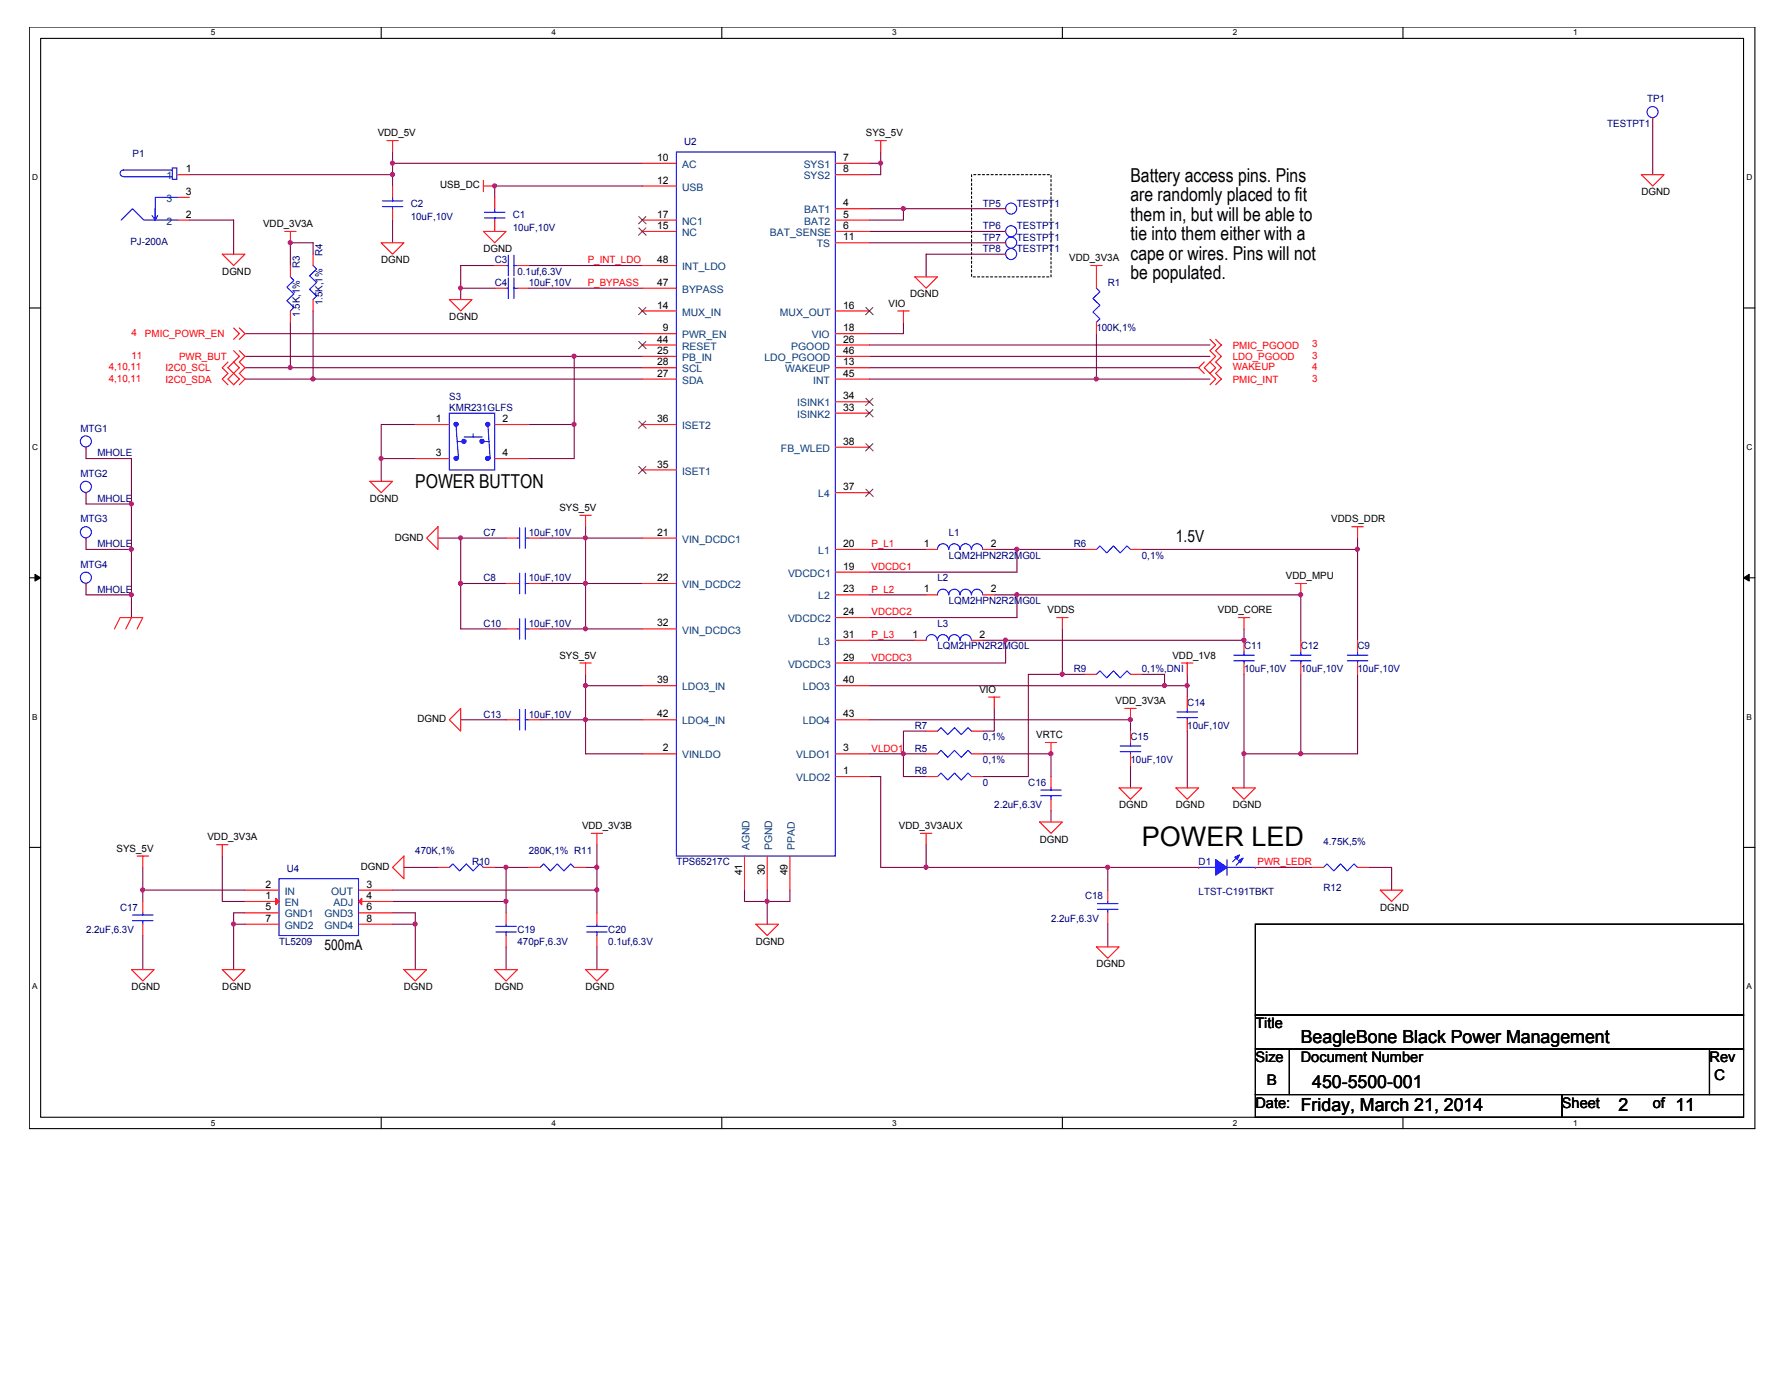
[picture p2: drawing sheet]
<svg xmlns="http://www.w3.org/2000/svg" width="279mm" height="216mm" viewBox="0 0 279 216" stroke-linecap="round" stroke-linejoin="round" font-family="sans-serif">
<path d="M4.6 4.2h270.2v172.5h-270.2zM6.4 6h266.7v168.9h-266.7z" fill="none" stroke="#000" stroke-width=".17"/>
<g fill="#fff">
<path d="M33 4.4h.7v1.4h-.7z"/>
<path d="M33 175.1h.7v1.4h-.7z"/>
</g>
<path d="M59.7 4.2v1.8M59.7 174.9v1.8" fill="none" stroke="#000" stroke-width=".17"/>
<g fill="#fff">
<path d="M86.4 4.4h.7v1.4h-.7z"/>
<path d="M86.4 175.1h.7v1.4h-.7z"/>
</g>
<path d="M113 4.2v1.8M113 174.9v1.8" fill="none" stroke="#000" stroke-width=".17"/>
<g fill="#fff">
<path d="M139.7 4.4h.7v1.4h-.7z"/>
<path d="M139.7 175.1h.7v1.4h-.7z"/>
</g>
<path d="M166.4 4.2v1.8M166.4 174.9v1.8" fill="none" stroke="#000" stroke-width=".17"/>
<g fill="#fff">
<path d="M193.1 4.4h.6v1.4h-.6z"/>
<path d="M193.1 175.1h.6v1.4h-.6z"/>
</g>
<path d="M219.7 4.2v1.8M219.7 174.9v1.8" fill="none" stroke="#000" stroke-width=".17"/>
<g fill="#fff">
<path d="M246.4 4.4h.7v1.4h-.7z"/>
<path d="M246.4 175.1h.7v1.4h-.7z"/>
<path d="M5.1 27.1h.8v1.4h-.8z"/>
<path d="M273.5 27.1h.9v1.4h-.9z"/>
<path d="M5.1 69.3h.8v1.4h-.8z"/>
<path d="M273.5 69.3h.9v1.4h-.9z"/>
</g>
<path d="M4.6 48.2h1.8M273.1 48.2h1.7" fill="none" stroke="#000" stroke-width=".17"/>
<g fill="#fff">
<path d="M5.1 111.5h.8v1.4h-.8z"/>
<path d="M273.5 111.5h.8v1.4h-.8z"/>
</g>
<path d="M4.6 90.5h1.8M273.1 90.5h1.7" fill="none" stroke="#000" stroke-width=".17"/>
<path d="M5.5 89.9l.9 .6-.9 .5zM273.1 90.5l.9-.6v1.1z" fill="#000" stroke="#000" stroke-width=".16"/>
<g fill="#fff">
<path d="M5.1 153.8h.8v1.4h-.8z"/>
<path d="M273.5 153.8h.8v1.4h-.8z"/>
</g>
<path d="M4.6 132.7h1.8M273.1 132.7h1.7M196.6 144.7h76.5v14.2h-76.5zM196.6 158.9h76.5v5.4h-76.5zM196.6 164.3h5.3v7.1h-5.3zM196.6 171.4h48v3.5h-48zM201.9 164.3h65.8v7.1h-65.8zM244.6 171.4h28.5v3.5h-28.5zM267.7 164.3h5.4v7.1h-5.4z" fill="none" stroke="#000" stroke-width=".17"/>
<path d="M152.2 27.3h12.4v16h-12.4z" fill="none" stroke="#000" stroke-width=".17" stroke-dasharray=".3 .3"/>
<g fill="none" stroke="#800040" stroke-width=".17">
<path d="M258.8 18.5v8.8M29.6 27.3h31.9M29.6 34.5h7v5.3M49 39.8v-1.8h-3.5v3.6M61.5 23.8v5.3M61.5 34.5v3.5M61.5 25.6h39.1M100.6 29.1h-23.1v1.8M136.2 25.6h1.7M136.2 38h21.3M136.2 32.7h5.3M136.2 36.2h21.3"/>
<path d="M137.9 23.8v3.5h-1.7M157.5 32.7h-16v1.8h-5.3M157.5 39.8h-12.5v3.5M38.4 52.2h62.2M38.4 55.8h62.2M38.4 57.6h62.2M38.4 59.4h62.2M45.5 50.5v7.1M49 48.7v10.7M72.2 45.1v1.8M77.5 41.6h-5.3v3.5h5.3M82.8 41.6h17.8"/>
<path d="M82.8 45.1h17.8M89.9 55.8v10.7h-7.1M136.2 55.8h53.3M136.2 57.6h51.5M136.2 59.4h53.3M136.2 54h53.3M141.5 50.5v1.7h-5.3M171.7 52.2v7.2M13.5 70v1.8h7.1v24.9M13.5 77.1v1.8h7.1M65 66.5h-5.3v5.3M65 71.8h-5.3v3.6"/>
<path d="M89.9 66.5v5.3h-7.1M13.5 84.2v1.8h7.1M13.5 91.4v1.7h7.1M68.6 84.2h10.7M72.2 84.2v14.3h7.1M72.2 91.4h7.1M84.6 98.5h16M84.6 84.2h16M84.6 91.4h16M91.7 82.5v16M136.2 86h8.8M136.2 93.1h8.8"/>
<path d="M155.7 86h3.6v3.6h-23.1M155.7 93.1h48v7.1M159.3 86h10.6M159.3 93.1v3.6h-23.1M166.4 98.5v7.1M194.8 98.5v1.7h-37.3M212.6 84.2v1.8h-33.8M212.6 86v14.2M72.2 112.7h7.1M84.6 112.7h16M91.7 105.6v12.4h8.9M91.7 107.4h8.9"/>
<path d="M136.2 112.7h40.9v1.8M136.2 100.2h7.1M136.2 107.4h49.7M145 118h-3.5v3.6h3.5M145 114.5h-3.5v3.5h-5.3M153.9 100.2h3.6v3.6h-21.3M153.9 118h10.7v3.6M155.7 110.9v3.6h-1.8M166.4 105.6h-5.3v16h-7.2M166.4 105.6h3.5M177.1 119.8v3.6M178.8 105.6h3.6v1.8"/>
<path d="M185.9 105.6v3.5M185.9 114.5v8.9M194.8 105.6v17.8M203.7 105.6v12.4M212.6 105.6v12.4h-17.8M22.4 139.4h16M22.4 135.8v5.3M34.8 134v7.1h3.6M61.5 139.4h32M63.3 135.8h5.3M77.5 135.8h1.8v5.3M79.3 135.8h3.5"/>
<path d="M93.5 132.2v3.6h-1.8M93.5 135.8v7.1M116.6 139.4v1.7h7.1v-1.7M120.2 139.4v5.3M136.2 121.6h1.7v14.2h7.1v-3.6M145 135.8h42.7M164.6 126.9v1.8M173.5 135.8v3.6M196.6 135.8h8.9M214.4 135.8h3.5v3.6M22.4 146.5v5.3M36.6 144.7h1.8"/>
<path d="M38.4 142.9h-1.8v8.9M61.5 144.7h3.5v7.1M61.5 141.1h17.8M61.5 142.9h3.5v1.8M79.3 141.1v1.8M79.3 148.3v3.5M93.5 148.3v3.5M173.5 144.7v3.6"/>
</g>
<g fill="#f0f" stroke="#f0f" stroke-width=".17">
<circle cx="20.6" cy="93.1" r=".32"/>
<circle cx="20.6" cy="78.9" r=".32"/>
<circle cx="20.6" cy="86" r=".32"/>
<circle cx="93.5" cy="139.3" r=".32"/>
<circle cx="93.5" cy="135.8" r=".32"/>
<circle cx="22.3" cy="139.3" r=".32"/>
<circle cx="164.6" cy="118" r=".32"/>
<circle cx="91.7" cy="98.4" r=".32"/>
<circle cx="61.5" cy="27.3" r=".32"/>
<circle cx="89.9" cy="55.8" r=".32"/>
<circle cx="91.7" cy="112.7" r=".32"/>
<circle cx="91.7" cy="91.3" r=".32"/>
<circle cx="72.1" cy="84.2" r=".32"/>
<circle cx="49" cy="59.3" r=".32"/>
<circle cx="45.5" cy="57.5" r=".32"/>
<circle cx="72.1" cy="45.1" r=".32"/>
<circle cx="203.7" cy="118" r=".32"/>
<circle cx="61.5" cy="25.5" r=".32"/>
<circle cx="77.5" cy="29.1" r=".32"/>
<circle cx="91.7" cy="84.2" r=".32"/>
<circle cx="120.1" cy="141.1" r=".32"/>
<circle cx="45.5" cy="38" r=".32"/>
<circle cx="137.9" cy="25.5" r=".32"/>
<circle cx="212.6" cy="86" r=".32"/>
<circle cx="203.7" cy="93.1" r=".32"/>
<circle cx="159.2" cy="93.1" r=".32"/>
<circle cx="157.5" cy="100.2" r=".32"/>
<circle cx="194.8" cy="118" r=".32"/>
<circle cx="177" cy="112.7" r=".32"/>
<circle cx="145" cy="135.8" r=".32"/>
<circle cx="72.1" cy="91.3" r=".32"/>
<circle cx="91.7" cy="107.3" r=".32"/>
<circle cx="173.5" cy="135.8" r=".32"/>
<circle cx="36.6" cy="144.7" r=".32"/>
<circle cx="65" cy="144.7" r=".32"/>
<circle cx="79.2" cy="141.1" r=".32"/>
<circle cx="79.2" cy="135.8" r=".32"/>
<circle cx="185.9" cy="107.3" r=".32"/>
<circle cx="182.4" cy="107.3" r=".32"/>
<circle cx="194.8" cy="100.2" r=".32"/>
<circle cx="141.5" cy="118" r=".32"/>
<circle cx="159.2" cy="86" r=".32"/>
<circle cx="166.4" cy="105.6" r=".32"/>
<circle cx="141.5" cy="32.7" r=".32"/>
<circle cx="171.7" cy="59.3" r=".32"/>
<circle cx="59.7" cy="71.8" r=".32"/>
<circle cx="89.9" cy="66.4" r=".32"/>
</g>
<g fill="none" stroke="#f00" stroke-width=".17">
<path d="M258.8 18.5h.1M27.9 27.3h1.7M27.9 30.9h1.7M27.9 34.5h1.7M34.8 39.8h3.6l-1.8 1.8zM44.6 36.2h1.8M45.5 36.2v1.8M49 39.8v1.8M59.7 38h3.6l-1.8 1.8zM60.6 22h1.8M61.5 22v1.8M61.5 29.1v1.8"/>
<path d="M61.5 32.7v1.8M75.7 36.2h3.6l-1.8 1.8zM75.7 29.1h1.8M75.7 28.2v1.8M77.5 30.9v1.8M77.5 34.5v1.7M100.6 36.2h5.3M100.6 29.1h5.3M100.6 34.5h5.3M100.6 25.6h5.3M130.8 36.2h5.4M130.8 27.3h5.4"/>
<path d="M130.8 34.5h5.4M130.8 25.6h5.4M130.8 32.7h5.4M130.8 38h5.4M137 22h1.8M137.9 22v1.8M157.5 32.7h.1M157.5 36.2h.1M157.5 38h.1M157.5 39.8h.1M257.1 27.3h3.5l-1.8 1.8zM35.7 56.7l-.9 .9 .9 .9-.9 .9 .9 .8"/>
<path d="M35.7 59.4l.9-.9 .9 .9-.9 .8zM36.6 54.9l.9 .9-.9 .9M36.6 51.3l.9 .9-.9 .9M36.6 56.7l-.9 .9 .9 .9M36.6 56.7l.9 .9-.9 .9M37.5 54.9l.9 .9-.9 .9 .9 .9-.9 .9 .9 .9-.9 .8M37.5 51.3l.9 .9-.9 .9M45.5 41.6v1.7M45.5 48.7v1.8M49 46.9v1.8M70.4 46.9h3.5l-1.7 1.8zM77.5 41.6h1.8"/>
<path d="M77.5 45.1h1.8M81 41.6h1.8M81 45.1h1.8M100.6 48.7h5.3M100.6 41.6h5.3M100.6 45.1h5.3M100.6 52.2h5.3M100.6 54h5.3M100.6 55.8h5.3M100.6 57.6h5.3M100.6 59.4h5.3M130.8 48.7h5.4"/>
<path d="M130.8 52.2h5.4M130.8 54h5.4M130.8 55.8h5.4M130.8 57.6h5.4M130.8 59.4h5.4M140.6 48.7h1.8M141.5 48.7v1.8M143.3 43.3h3.5l-1.8 1.8zM170.8 41.6h1.8M171.7 41.6v3.5M171.7 50.5v1.7M188.6 56.7l-.9 .9 .9 .9"/>
<path d="M189.5 58.5l.9 .9-.9 .8M189.5 56.7l-.9 .9 .9 .9M189.5 56.7l.9 .9-.9 .9M189.5 53.1l.9 .9-.9 .9 .9 .9-.9 .9M190.4 53.1l.9 .9-.9 .9 .9 .9-.9 .9 .9 .9-.9 .9 .9 .9-.9 .8M13.5 77.1h.1M13.5 70h.1M57.9 75.4h3.6l-1.8 1.7zM65 66.5h5.4M65 71.8h5.4M77.5 66.5h5.3M77.5 71.8h5.3"/>
<path d="M100.6 66.5h5.3M100.6 73.6h5.3M130.8 77.1h5.4M130.8 70h5.4M130.8 62.9h5.4M130.8 64.7h5.4M13.5 84.2h.1M13.5 91.4h.1M17.9 98.5l.9-1.8h3.6l-.9 1.8M20.6 96.7l-.9 1.8M66.8 84.2l1.8-1.7v3.5zM79.3 91.4h1.7"/>
<path d="M79.3 84.2h1.7M79.3 98.5h1.7M82.8 91.4h1.8M82.8 84.2h1.8M82.8 98.5h1.8M90.8 80.7h1.8M91.7 80.7v1.8M100.6 91.4h5.3M100.6 84.2h5.3M100.6 98.5h5.3M130.8 96.7h5.4M130.8 86h5.4"/>
<path d="M130.8 89.6h5.4M130.8 93.1h5.4M145 86h1.8M145 93.1h1.8M153.9 86h1.8M153.9 93.1h1.8M165.5 96.7h1.8M166.4 96.7v1.8M169.9 86h1.8M177.1 86h1.7M193.9 96.7h1.8M194.8 96.7v1.8"/>
<path d="M202.8 91.4h1.8M203.7 91.4v1.7M211.7 82.5h1.8M212.6 82.5v1.7M72.2 110.9v3.6l-1.8-1.8zM79.3 112.7h1.7M82.8 112.7h1.8M90.8 103.8h1.8M91.7 103.8v1.8M100.6 112.7h5.3M100.6 118h5.3M100.6 107.4h5.3"/>
<path d="M130.8 103.8h5.4M130.8 112.7h5.4M130.8 118h5.4M130.8 100.2h5.4M130.8 107.4h5.4M143.3 100.2h1.7M145 114.5h1.8M145 118h1.8M152.2 114.5h1.7M152.2 118h1.7M152.2 100.2h1.7M154.8 109.1h1.8"/>
<path d="M155.7 109.1v1.8M163.7 116.2h1.8M164.6 116.2v1.8M169.9 105.6h1.8M176.2 110.9h1.7M177.1 110.9v1.8M177.1 114.5v1.7M177.1 118v1.8M177.1 105.6h1.7M185.1 103.8h1.7M185.9 103.8v1.8M185.9 109.1v1.8"/>
<path d="M185.9 112.7v1.8M194.8 100.2v1.8M194.8 103.8v1.8M203.7 100.2v1.8M203.7 103.8v1.8M212.6 100.2v1.8M212.6 103.8v1.8M21.5 134h1.8M22.4 134v1.8M33.9 132.2h1.8M34.8 132.2v1.8M38.4 139.4h5.3"/>
<path d="M56.1 139.4h5.4M61.5 135.8l1.8-1.8v3.6zM68.6 135.8h1.8M75.7 135.8h1.8M82.8 135.8h1.8M89.9 135.8h1.8M92.6 130.5h1.8M93.5 130.5v1.7M116.6 134v5.4M120.2 134v5.4M123.7 134v5.4M130.8 121.6h5.4"/>
<path d="M144.2 130.5h1.7M145 130.5v1.7M145 121.6h1.8M152.2 121.6h1.7M162.8 128.7h3.6l-1.8 1.8zM164.6 121.6v1.8M164.6 125.1v1.8M173.5 139.4v1.7M175.3 123.4h3.5l-1.7 1.7zM184.2 123.4h3.5l-1.8 1.7zM187.7 135.8h.1M193.1 123.4h3.5l-1.8 1.7z"/>
<path d="M196.6 135.8h.1M205.5 135.8h1.8M212.6 135.8h1.8M216.2 139.4h3.5l-1.8 1.7zM20.6 151.8h3.5l-1.7 1.8zM22.4 141.1v1.8M22.4 144.7v1.8M34.8 151.8h3.6l-1.8 1.8zM38.4 142.9h5.3M38.4 141.1h5.3M38.4 144.7h5.3M56.1 142.9h5.4"/>
<path d="M56.1 141.1h5.4M56.1 144.7h5.4M63.3 151.8h3.5l-1.8 1.8zM77.5 151.8h3.5l-1.7 1.8zM79.3 142.9v1.8M79.3 146.5v1.8M91.7 151.8h3.6l-1.8 1.8zM93.5 142.9v1.8M93.5 146.5v1.8M118.4 144.7h3.5l-1.7 1.8zM171.7 148.3h3.6l-1.8 1.7zM173.5 142.9v1.8"/>
</g>
<g fill="none" stroke="#00f" stroke-width=".17">
<path d="M19 34.5l1.8-1.8 1.7 1.8h5.4M19.4 27.7h7.6M23.8 33.7l.5 .8 .4-.8M27 26.3h.7v1.8h-.7zM27 26.6h-7.6a.49 .49 0 0 0-.6 .5 .49 .49 0 0 0 .5 .5M27.9 30.9h-3.6v3.6v-1.8M59.9 31.5h3.2M59.9 32.3h3.2M61.5 30.9v.6M61.5 32.3v.4M75.9 33.2h3.2M75.9 34.1h3.2"/>
<path d="M77.5 32.7v.5M77.5 34.1v.4M79.6 40v3.2M80.5 40v3.2M105.9 23.8h24.9v110.2h-24.9zM45.5 43.3l.5 .6-1.1 1.1 1.1 1-1.1 1.1 1.1 1-.5 .6M49 41.6l.6 .5-1.1 1.1 1.1 1-1.1 1.1 1.1 1.1-.6 .5M79.3 41.6h.3M79.3 45.1h.3M79.6 43.5v3.2M80.5 41.6h.5M80.5 43.5v3.2"/>
<path d="M80.5 45.1h.5M171.7 45.1l.6 .6-1.1 1 1.1 1.1-1.1 1.1 1.1 1-.6 .6M70.4 64.7h7.1v8.9h-7.1zM71.4 66.8l.4 5M71.6 69.1h.9M72.7 68.4h2.8M74.1 67.9v.5M75.7 69.1h.9M76.4 66.8l.4 5M81 84.2h.4M81 91.4h.4M81 98.5h.4"/>
<path d="M81.4 82.6v3.3M81.4 89.7v3.3M81.4 96.9v3.2M82.3 84.2h.5M82.3 82.6v3.3M82.3 89.7v3.3M82.3 96.9v3.2M82.3 91.4h.5M82.3 98.5h.5M146.8 93.1a.87 .87 0 0 1 .9-.9 .87 .87 0 0 1 .9 .9M146.8 86a.87 .87 0 0 1 .9-.9 .87 .87 0 0 1 .9 .9M148.6 93.1a.87 .87 0 0 1 .9-.9 .87 .87 0 0 1 .8 .9"/>
<path d="M148.6 86a.87 .87 0 0 1 .9-.9 .87 .87 0 0 1 .8 .9M150.4 93.1a.87 .87 0 0 1 .8-.9 .87 .87 0 0 1 .9 .9M150.4 86a.87 .87 0 0 1 .8-.9 .87 .87 0 0 1 .9 .9M152.2 93.1a.87 .87 0 0 1 .8-.9 .87 .87 0 0 1 .9 .9M152.2 86a.87 .87 0 0 1 .8-.9 .87 .87 0 0 1 .9 .9M171.7 86l.6-.5 1 1.1 1.1-1.1 1 1.1 1.1-1.1 .6 .5M81 112.7h.4M81.4 111.1v3.2M82.3 111.1v3.2M82.3 112.7h.5M145 100.2a.87 .87 0 0 1 .9-.8 .87 .87 0 0 1 .9 .8M146.8 114.5l.6-.6 1 1.1 1.1-1.1 1.1 1.1 1-1.1 .6 .6"/>
<path d="M146.8 118l.6-.5 1 1.1 1.1-1.1 1.1 1.1 1-1.1 .6 .5M146.8 100.2a.87 .87 0 0 1 .9-.8 .87 .87 0 0 1 .9 .8M148.6 100.2a.87 .87 0 0 1 .9-.8 .87 .87 0 0 1 .8 .8M150.4 100.2a.87 .87 0 0 1 .8-.8 .87 .87 0 0 1 .9 .8M171.7 105.6l.6-.6 1 1.1 1.1-1.1 1 1.1 1.1-1.1 .6 .6M175.4 116.8h3.3M175.4 117.7h3.3M177.1 116.2v.6M177.1 117.7v.3M184.3 111.5h3.3M184.3 112.4h3.3M185.9 110.9v.6"/>
<path d="M185.9 112.4v.3M193.2 102.6h3.2M193.2 103.5h3.2M194.8 102v.6M194.8 103.5v.3M202.1 102.6h3.2M202.1 103.5h3.2M203.7 102v.6M203.7 103.5v.3M211 102.6h3.2M211 103.5h3.2M212.6 102v.6"/>
<path d="M212.6 103.5v.3M43.7 137.6h12.4v8.9h-12.4zM70.4 135.8l.5-.5 1.1 1.1 1-1.1 1.1 1.1 1.1-1.1 .5 .5M84.6 135.8l.5-.5 1.1 1.1 1.1-1.1 1 1.1 1.1-1.1 .5 .5M146.8 121.6l.6-.6 1 1.1 1.1-1.1 1.1 1.1 1-1.1 .6 .6M163 124.6h3.2M163 123.7h3.2M164.6 123.4v.3M164.6 124.6v.5M187.7 135.8h8.9M192.2 134.6v2.4M194.1 133.9l-1 1"/>
<path d="M194.7 134.4l-1.1 1.1M207.3 135.8l.5-.5 1.1 1.1 1-1.1 1.1 1.1 1.1-1.1 .5 .5M20.8 144.1h3.2M20.8 143.3h3.2M22.4 142.9v.4M22.4 144.1v.6M77.7 145.9h3.2M77.7 145h3.2M79.3 144.7v.3M79.3 145.9v.6M91.9 145.9h3.2M91.9 145h3.2"/>
<path d="M93.5 144.7v.3M93.5 145.9v.6M171.9 142.4h3.2M171.9 141.5h3.2M173.5 141.1v.4M173.5 142.4v.5"/>
<circle cx="258.8" cy="17.5" r=".87"/>
<circle cx="158.4" cy="36.2" r=".87"/>
<circle cx="158.4" cy="38" r=".87"/>
<circle cx="158.4" cy="39.8" r=".87"/>
<circle cx="158.4" cy="32.7" r=".87"/>
<circle cx="13.5" cy="69.1" r=".87"/>
<circle cx="13.5" cy="76.2" r=".87"/>
<circle cx="13.5" cy="83.3" r=".87"/>
<circle cx="13.5" cy="90.4" r=".87"/>
</g>
<g fill="#00f" stroke="#00f" stroke-width=".17">
<path d="M193.9 134.7l.8-.3-.4 .7z" fill-rule="evenodd"/>
<path d="M193.4 134.2l.7-.3-.3 .7z" fill-rule="evenodd"/>
<path d="M190.4 134.6l1.8 1.2-1.8 1.2z" fill-rule="evenodd"/>
<circle cx="71.4" cy="66.4" r=".33"/>
<circle cx="71.4" cy="71.8" r=".33"/>
<circle cx="76.4" cy="71.8" r=".33"/>
<circle cx="76.4" cy="66.4" r=".33"/>
<circle cx="75.5" cy="69.1" r=".33"/>
<circle cx="72.7" cy="69.1" r=".33"/>
</g>
<g fill="#f00" stroke="#f00" stroke-width=".17">
<path d="M43.2 140.6l.5 .5-.5 .5z"/>
<path d="M56.1 141.1l.6-.5v1z"/>
</g>
<g fill="none" stroke="#804000" stroke-width=".16">
<path d="M100 35.7l1.2 1.1M100 33.9l1.2 1.2M101.1 35.7l-1.1 1.1M101.1 33.9l-1.1 1.2M100 48.1l1.2 1.2M100 53.5l1.2 1.1M101.1 48.1l-1.1 1.2M101.1 53.5l-1.1 1.1M135.6 48.1l1.2 1.2M136.7 48.1l-1.1 1.2M100 73l1.2 1.2M100 65.9l1.2 1.2"/>
<path d="M101.1 73l-1.1 1.2M101.1 65.9l-1.1 1.2M135.6 76.6l1.2 1.1M135.6 69.5l1.2 1.1M135.6 62.4l1.2 1.1M135.6 64.1l1.2 1.2M136.7 76.6l-1.1 1.1M136.7 69.5l-1.1 1.1M136.7 62.4l-1.1 1.1M136.7 64.1l-1.1 1.2"/>
</g>
<text font-size="4.2" x="178.8" y="132.5">POWER LED</text>
<g font-size="3">
<text x="177.1" y="28.4">Battery access pins. Pins</text>
<text x="177.1" y="31.5">are randomly placed to fit</text>
<text x="177.1" y="34.5">them in, but will be able to</text>
<text x="177.1" y="37.6">tie into them either with a</text>
<text x="177.1" y="40.6">cape or wires. Pins will not</text>
<text x="177.1" y="43.7">be populated.</text>
<text x="65" y="76.5">POWER BUTTON</text>
</g>
<g font-size="2.8">
<text x="203.7" y="163.2">BeagleBone Black Power Management</text>
<text x="203.7" y="173.9">Friday, March 21, 2014</text>
<text x="205.5" y="170.3">450-5500-001</text>
<text x="253.5" y="173.9">2</text>
<text x="262.4" y="173.9">11</text>
</g>
<text font-size="2.6" x="184.2" y="84.9">1.5V</text>
<g font-size="2.3">
<text x="50.8" y="148.7">500mA</text>
<text x="196.6" y="161">Title</text>
<text x="196.6" y="166.3">Size</text>
<text x="203.7" y="166.3">Document Number</text>
<text x="267.7" y="166.3">Rev</text>
<text x="196.6" y="173.4">Date:</text>
<text x="198.4" y="169.9">B</text>
<text x="244.6" y="173.4">Sheet</text>
<text x="258.8" y="173.4">of</text>
<text x="268.4" y="169.2">C</text>
</g>
<g font-size="1.6" fill="#000080">
<text x="258" y="16">TP1</text>
<text x="107.2" y="22.7">U2</text>
<text x="251.7" y="19.9">TESTPT1</text>
<text x="20.8" y="24.5">P1</text>
<text x="64.3" y="32.3">C2</text>
<text x="64.3" y="34.5">10uF,10V</text>
<text x="80.3" y="34.1">C1</text>
<text x="153.9" y="32.3">TP5</text>
<text x="153.9" y="35.9">TP6</text>
<text x="159.3" y="32.3">TESTPT1</text>
<text x="159.3" y="35.9">TESTPT1</text>
<text x="20.4" y="38.4">PJ-200A</text>
<text x="47" y="41.9" transform="rotate(-90 47 41.9)">R3</text>
<text x="50.5" y="40.1" transform="rotate(-90 50.5 40.1)">R4</text>
<text x="77.5" y="41.2">C3</text>
<text x="80.3" y="36.2">10uF,10V</text>
<text x="153.9" y="37.7">TP7</text>
<text x="153.9" y="39.5">TP8</text>
<text x="159.3" y="37.7">TESTPT1</text>
<text x="159.3" y="39.5">TESTPT1</text>
<text x="50.5" y="47.8" transform="rotate(-90 50.5 47.8)">1.5K,1%</text>
<text x="77.5" y="44.8">C4</text>
<text x="81" y="43">0.1uf,6.3V</text>
<text x="82.8" y="44.8">10uF,10V</text>
<text x="173.5" y="44.8">R1</text>
<text x="47" y="49.6" transform="rotate(-90 47 49.6)">1.5K,1%</text>
<text x="171.7" y="51.9">100K,1%</text>
<text x="70.4" y="62.6">S3</text>
<text x="70.4" y="64.3">KMR231GLFS</text>
<text x="12.6" y="67.6">MTG1</text>
<text x="15.3" y="71.5">MHOLE</text>
<text x="12.6" y="74.7">MTG2</text>
<text x="12.6" y="81.8">MTG3</text>
<text x="15.3" y="78.6">MHOLE</text>
<text x="75.7" y="83.9">C7</text>
<text x="82.8" y="83.9">10uF,10V</text>
<text x="148.6" y="83.9">L1</text>
<text x="12.6" y="88.9">MTG4</text>
<text x="15.3" y="85.7">MHOLE</text>
<text x="148.6" y="87.5">LQM2HPN2R2MG0L</text>
<text x="168.2" y="85.7">R6</text>
<text x="178.8" y="87.5">0,1%</text>
<text x="15.3" y="92.8">MHOLE</text>
<text x="75.7" y="91">C8</text>
<text x="82.8" y="91">10uF,10V</text>
<text x="146.8" y="91">L2</text>
<text x="148.6" y="94.6">LQM2HPN2R2MG0L</text>
<text x="75.7" y="98.1">C10</text>
<text x="82.8" y="98.1">10uF,10V</text>
<text x="146.8" y="98.1">L3</text>
<text x="146.8" y="101.7">LQM2HPN2R2MG0L</text>
<text x="194.8" y="101.7">C11</text>
<text x="203.7" y="101.7">C12</text>
<text x="212.6" y="101.7">C9</text>
<text x="168.2" y="105.2">R9</text>
<text x="178.8" y="105.2">0,1%,DNI</text>
<text x="194.8" y="105.2">10uF,10V</text>
<text x="203.7" y="105.2">10uF,10V</text>
<text x="212.6" y="105.2">10uF,10V</text>
<text x="75.7" y="112.4">C13</text>
<text x="82.8" y="112.4">10uF,10V</text>
<text x="185.9" y="110.6">C14</text>
<text x="143.3" y="114.1">R7</text>
<text x="143.3" y="117.7">R5</text>
<text x="153.9" y="115.9">0,1%</text>
<text x="153.9" y="119.5">0,1%</text>
<text x="177.1" y="115.9">C15</text>
<text x="177.1" y="119.5">10uF,10V</text>
<text x="185.9" y="114.1">10uF,10V</text>
<text x="143.3" y="121.2">R8</text>
<text x="153.9" y="123">0</text>
<text x="161.1" y="123">C16</text>
<text x="155.7" y="126.6">2.2uF,6.3V</text>
<text x="44.9" y="136.5">U4</text>
<text x="65" y="133.7">470K,1%</text>
<text x="73.9" y="135.5">R10</text>
<text x="82.8" y="133.7">280K,1% R11</text>
<text x="105.9" y="135.5">TPS65217C</text>
<text x="187.7" y="135.5">D1</text>
<text x="207.3" y="132.2">4.75K,5%</text>
<text x="18.8" y="142.6">C17</text>
<text x="169.9" y="140.8">C18</text>
<text x="187.7" y="140.1">LTST-C191TBKT</text>
<text x="207.3" y="139.6">R12</text>
<text x="13.5" y="146.1">2.2uF,6.3V</text>
<text x="43.7" y="147.9">TL5209</text>
<text x="81" y="146.1">C19</text>
<text x="81" y="147.9">470pF,6.3V</text>
<text x="95.3" y="146.1">C20</text>
<text x="95.3" y="147.9">0.1uf,6.3V</text>
<text x="164.6" y="144.4">2.2uF,6.3V</text>
</g>
<g font-size="1.6">
<text x="59.2" y="21.3">VDD_5V</text>
<text x="135.6" y="21.3">SYS_5V</text>
<text x="29.1" y="27">1</text>
<text x="68.9" y="29.5">USB_DC</text>
<text x="102.9" y="25.2">10</text>
<text x="102.9" y="28.7">12</text>
<text x="132.1" y="25.2">7</text>
<text x="132.1" y="27">8</text>
<text x="29.1" y="30.5">3</text>
<text x="29.1" y="34.1">2</text>
<text x="41.2" y="35.6">VDD_3V3A</text>
<text x="102.9" y="35.9">15</text>
<text x="102.9" y="34.1">17</text>
<text x="132.1" y="32.3">4</text>
<text x="132.1" y="34.1">5</text>
<text x="132.1" y="35.9">6</text>
<text x="257.1" y="30.6">DGND</text>
<text x="59.7" y="41.2">DGND</text>
<text x="75.7" y="39.5">DGND</text>
<text x="102.9" y="41.2">48</text>
<text x="132.1" y="37.6">11</text>
<text x="167.4" y="40.9">VDD_3V3A</text>
<text x="34.8" y="43">DGND</text>
<text x="102.9" y="44.7">47</text>
<text x="142.6" y="46.6">DGND</text>
<text x="70.4" y="50.1">DGND</text>
<text x="102.9" y="48.3">14</text>
<text x="102.9" y="53.6">44</text>
<text x="103.8" y="51.9">9</text>
<text x="132.1" y="48.3">16</text>
<text x="132.1" y="53.6">26</text>
<text x="132.1" y="51.9">18</text>
<text x="139.2" y="48">VIO</text>
<text x="102.9" y="55.4">25</text>
<text x="102.9" y="57.2">28</text>
<text x="102.9" y="59">27</text>
<text x="132.1" y="55.4">46</text>
<text x="132.1" y="59">45</text>
<text x="132.1" y="57.2">13</text>
<text x="132.1" y="62.5">34</text>
<text x="132.1" y="64.3">33</text>
<text x="68.3" y="66.1">1</text>
<text x="68.3" y="71.4">3</text>
<text x="78.7" y="66.1">2</text>
<text x="78.7" y="71.4">4</text>
<text x="102.9" y="66.1">36</text>
<text x="132.1" y="69.6">38</text>
<text x="102.9" y="73.2">35</text>
<text x="132.1" y="76.7">37</text>
<text x="57.9" y="78.6">DGND</text>
<text x="87.6" y="80">SYS_5V</text>
<text x="102.9" y="83.9">21</text>
<text x="208.5" y="81.8">VDDS_DDR</text>
<text x="61.8" y="84.6">DGND</text>
<text x="132.1" y="89.2">19</text>
<text x="132.1" y="85.6">20</text>
<text x="144.7" y="85.6">1</text>
<text x="155.2" y="85.6">2</text>
<text x="102.9" y="91">22</text>
<text x="132.1" y="92.8">23</text>
<text x="144.7" y="92.8">1</text>
<text x="155.2" y="92.8">2</text>
<text x="201.4" y="90.7">VDD_MPU</text>
<text x="102.9" y="98.1">32</text>
<text x="132.1" y="96.3">24</text>
<text x="132.1" y="99.9">31</text>
<text x="142.9" y="99.9">1</text>
<text x="153.4" y="99.9">2</text>
<text x="164.1" y="96">VDDS</text>
<text x="190.7" y="96">VDD_CORE</text>
<text x="87.6" y="103.1">SYS_5V</text>
<text x="102.9" y="107">39</text>
<text x="132.1" y="107">40</text>
<text x="132.1" y="103.4">29</text>
<text x="183.6" y="103.1">VDD_1V8</text>
<text x="65.4" y="113.1">DGND</text>
<text x="102.9" y="112.3">42</text>
<text x="132.1" y="112.3">43</text>
<text x="153.4" y="108.5">VIO</text>
<text x="174.7" y="110.2">VDD_3V3A</text>
<text x="103.8" y="117.6">2</text>
<text x="132.1" y="117.6">3</text>
<text x="162.3" y="115.6">VRTC</text>
<text x="132.1" y="121.2">1</text>
<text x="32.5" y="131.6">VDD_3V3A</text>
<text x="91.2" y="129.8">VDD_3V3B</text>
<text x="140.8" y="129.8">VDD_3V3AUX</text>
<text x="162.8" y="131.9">DGND</text>
<text x="175.3" y="126.6">DGND</text>
<text x="184.2" y="126.6">DGND</text>
<text x="193.1" y="126.6">DGND</text>
<text x="18.3" y="133.3">SYS_5V</text>
<text x="56.5" y="136.2">DGND</text>
<text x="116.2" y="137" transform="rotate(-90 116.2 137)">41</text>
<text x="119.8" y="137" transform="rotate(-90 119.8 137)">30</text>
<text x="123.3" y="137" transform="rotate(-90 123.3 137)">49</text>
<text x="41.6" y="139">2</text>
<text x="41.6" y="142.5">5</text>
<text x="41.6" y="140.8">1</text>
<text x="57.4" y="142.5">6</text>
<text x="57.4" y="139">3</text>
<text x="57.4" y="140.8">4</text>
<text x="216.2" y="142.6">DGND</text>
<text x="41.6" y="144.3">7</text>
<text x="57.4" y="144.3">8</text>
<text x="118.4" y="147.9">DGND</text>
<text x="20.6" y="155">DGND</text>
<text x="34.8" y="155">DGND</text>
<text x="63.3" y="155">DGND</text>
<text x="77.5" y="155">DGND</text>
<text x="91.7" y="155">DGND</text>
<text x="171.7" y="151.5">DGND</text>
</g>
<g font-size="1.6" fill="#004080">
<text x="26.1" y="28.1">1</text>
<text x="106.8" y="26.3">AC</text>
<text x="106.8" y="29.8">USB</text>
<text x="125.9" y="26.3">SYS1</text>
<text x="125.9" y="28.1">SYS2</text>
<text x="26.1" y="31.6">3</text>
<text x="26.1" y="35.2">2</text>
<text x="106.8" y="35.2">NC1</text>
<text x="126" y="33.4">BAT1</text>
<text x="126" y="35.2">BAT2</text>
<text x="106.8" y="37">NC</text>
<text x="120.6" y="37">BAT_SENSE</text>
<text x="127.9" y="38.7">TS</text>
<text x="106.8" y="42.3">INT_LDO</text>
<text x="106.8" y="45.8">BYPASS</text>
<text x="106.8" y="49.4">MUX_IN</text>
<text x="106.8" y="53">PWR_EN</text>
<text x="122.1" y="49.4">MUX_OUT</text>
<text x="127.1" y="53">VIO</text>
<text x="106.8" y="54.7">RESET</text>
<text x="106.8" y="56.5">PB_IN</text>
<text x="106.8" y="58.3">SCL</text>
<text x="119.7" y="56.5">LDO_PGOOD</text>
<text x="123" y="58.3">WAKEUP</text>
<text x="123.9" y="54.7">PGOOD</text>
<text x="106.8" y="60.1">SDA</text>
<text x="124.9" y="63.6">ISINK1</text>
<text x="124.9" y="65.4">ISINK2</text>
<text x="127.4" y="60.1">INT</text>
<text x="106.8" y="67.2">ISET2</text>
<text x="122.3" y="70.7">FB_WLED</text>
<text x="106.8" y="74.3">ISET1</text>
<text x="128.2" y="77.9">L4</text>
<text x="106.8" y="85">VIN_DCDC1</text>
<text x="128.2" y="86.7">L1</text>
<text x="106.8" y="92.1">VIN_DCDC2</text>
<text x="123.4" y="90.3">VDCDC1</text>
<text x="128.2" y="93.9">L2</text>
<text x="106.8" y="99.2">VIN_DCDC3</text>
<text x="123.4" y="97.4">VDCDC2</text>
<text x="128.2" y="101">L3</text>
<text x="123.4" y="104.5">VDCDC3</text>
<text x="106.8" y="108.1">LDO3_IN</text>
<text x="106.8" y="113.4">LDO4_IN</text>
<text x="125.7" y="108.1">LDO3</text>
<text x="125.7" y="113.4">LDO4</text>
<text x="106.8" y="118.7">VINLDO</text>
<text x="124.7" y="118.7">VLDO1</text>
<text x="124.7" y="122.3">VLDO2</text>
<text x="117.4" y="133.1" transform="rotate(-90 117.4 133.1)">AGND</text>
<text x="120.9" y="133.1" transform="rotate(-90 120.9 133.1)">PGND</text>
<text x="124.5" y="133.1" transform="rotate(-90 124.5 133.1)">PPAD</text>
<text x="44.6" y="140.1">IN</text>
<text x="44.6" y="143.6">GND1</text>
<text x="44.6" y="141.9">EN</text>
<text x="50.8" y="143.6">GND3</text>
<text x="51.9" y="140.1">OUT</text>
<text x="52.3" y="141.9">ADJ</text>
<text x="44.6" y="145.4">GND2</text>
<text x="50.8" y="145.4">GND4</text>
</g>
<g font-size="1.6" fill="#f00">
<text x="92" y="41.2">P_INT_LDO</text>
<text x="92" y="44.8">P_BYPASS</text>
<text x="20.6" y="52.6">4</text>
<text x="22.7" y="52.8">PMIC_POWR_EN</text>
<text x="17" y="58">4,10,11</text>
<text x="17" y="59.7">4,10,11</text>
<text x="20.6" y="56.2">11</text>
<text x="25.9" y="58.1">I2C0_SCL</text>
<text x="25.9" y="59.9">I2C0_SDA</text>
<text x="28" y="56.3">PWR_BUT</text>
<text x="193.1" y="59.9">PMIC_INT</text>
<text x="193.1" y="58">WAKEUP</text>
<text x="193.1" y="54.6">PMIC_PGOOD</text>
<text x="193.1" y="56.3">LDO_PGOOD</text>
<text x="205.5" y="59.7">3</text>
<text x="205.5" y="58">4</text>
<text x="205.5" y="54.4">3</text>
<text x="205.5" y="56.2">3</text>
<text x="136.5" y="85.7">P_L1</text>
<text x="136.5" y="89.2">VDCDC1</text>
<text x="136.5" y="92.8">P_L2</text>
<text x="136.5" y="99.9">P_L3</text>
<text x="136.5" y="96.4">VDCDC2</text>
<text x="136.5" y="103.5">VDCDC3</text>
<text x="136.5" y="117.7">VLDO1</text>
<text x="196.9" y="135.5">PWR_LEDR</text>
</g>
<g font-size="1.3">
<text x="33" y="5.5">5</text>
<text x="86.4" y="5.5">4</text>
<text x="139.7" y="5.5">3</text>
<text x="193.1" y="5.5">2</text>
<text x="246.4" y="5.5">1</text>
<text x="5.1" y="28.2">D</text>
<text x="273.5" y="28.2">D</text>
<text x="5.1" y="70.4">C</text>
<text x="273.5" y="70.4">C</text>
<text x="5.1" y="112.7">B</text>
<text x="273.5" y="112.7">B</text>
<text x="5.1" y="154.9">A</text>
<text x="273.5" y="154.9">A</text>
<text x="33" y="176.2">5</text>
<text x="86.4" y="176.2">4</text>
<text x="139.7" y="176.2">3</text>
<text x="193.1" y="176.2">2</text>
<text x="246.4" y="176.2">1</text>
</g>
</svg>
